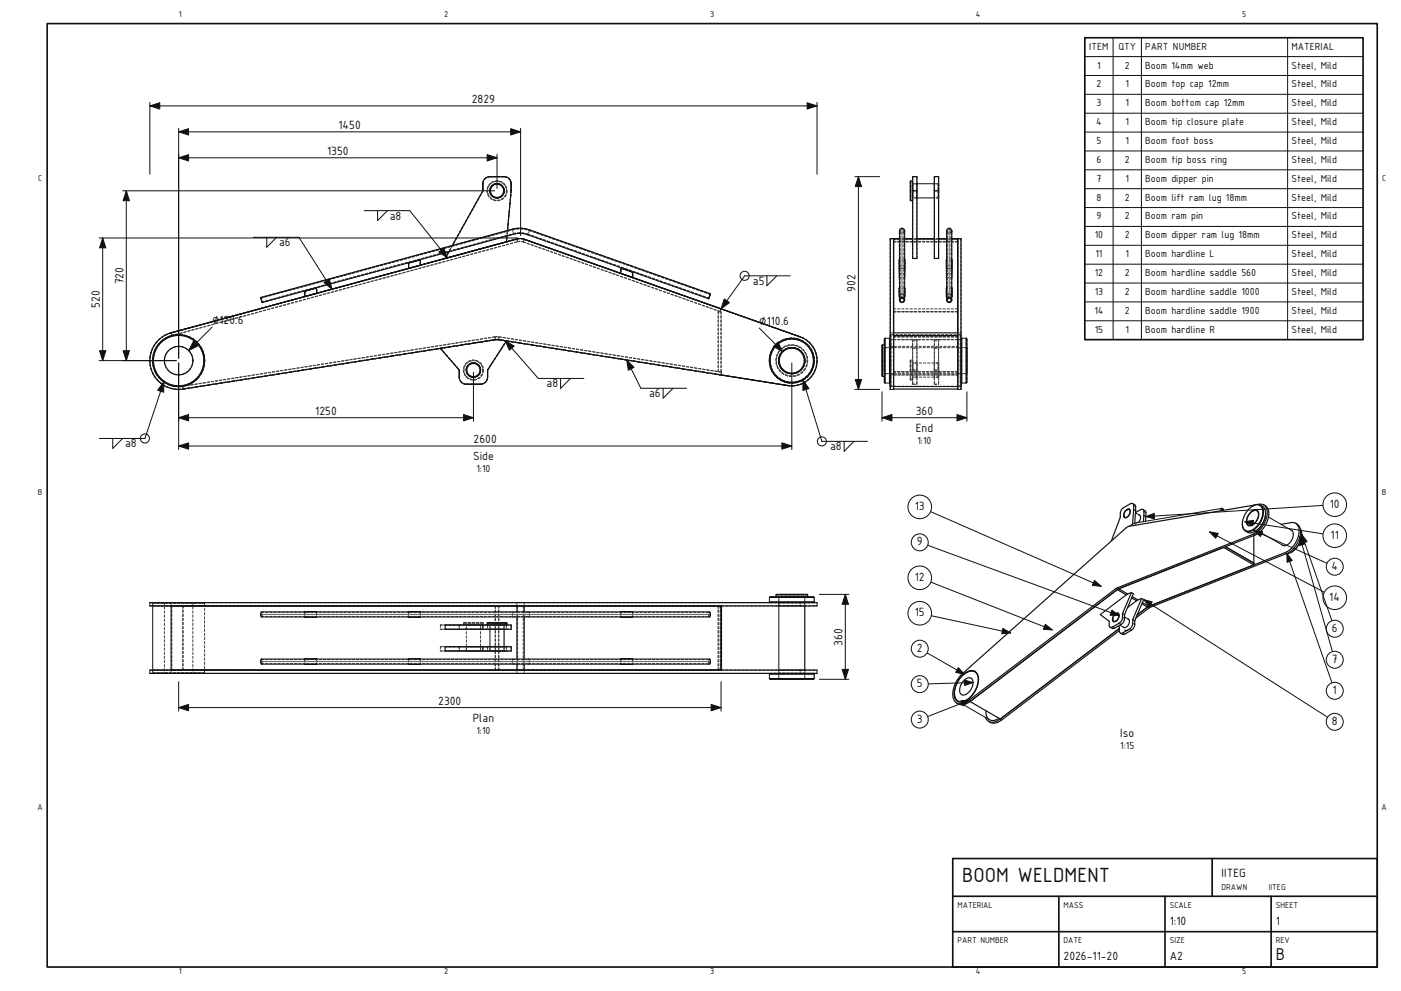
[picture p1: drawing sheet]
<svg xmlns="http://www.w3.org/2000/svg" width="594mm" height="420mm" viewBox="0 0 594 420" stroke-linecap="round" stroke-linejoin="round" font-family="sans-serif">
<path d="M20 10h564v400h-564zM404 364h180v46h-180zM404 380h180M449 380v30M494 380v30M514 364v16M539 380v30M404 395h180" fill="none" stroke="#101010" stroke-width=".7"/>
<g fill="none" stroke="#404040" stroke-width=".42" stroke-dasharray="1 .7">
<path d="M204.7 77.9v3M207.7 74.9a3 3 0 0 0-3 3M213.7 74.9h-6M216.7 77.9a3 3 0 0 0-3-3M386 76.9v4M386.2 76.7v4.2M387 74.9h1.8M387 77.9v-3M387 77.9v6M387 76.7v4.2M387 77.9v3M388.8 77.9v-3"/>
<path d="M388.8 77.9v6M388.8 77.9h-1.8M396.2 74.9h1.8M396.2 77.9v-3M396.2 77.9v6M397.8 77.9v3M397.8 77.9h-1.6M398 77.9v-3M398 77.9v6M398 78.1v2.8M398 77.9h-1.8M398 78.1l-.2-.2"/>
<path d="M204.7 80.9l-16 28.7M213.7 80.9a3 3 0 0 1-4.4 2.6 3 3 0 0 1-.2-5.1 3 3 0 0 1 4.6 2.3v.2M214.7 80.9a4 4 0 0 1-5.9 3.5 4 4 0 0 1-.2-6.9 4 4 0 0 1 6.1 3.1v.3M214.9 80.9a4.2 4.2 0 0 1-6.2 3.7 4.2 4.2 0 0 1-.2-7.2 4.2 4.2 0 0 1 6.4 3.2v.3M216.7 80.9v-3M217.3 97.2a12.1 12.1 0 0 1 7.2 .2M217.3 97.4a11.8 11.8 0 0 1 7.1 .3M217.8 99.1a10.1 10.1 0 0 1 6 .2M217.9 99.3a9.9 9.9 0 0 1 5.9 .2M223.8 99.5l76.7 27.2M223.8 99.3l76.8 27.1M224.4 97.7l76.8 27.1"/>
<path d="M224.5 97.4l76.7 27.2M381.4 98.5v-.3M381.4 98.5v27.1M381.6 98.2v-.3M381.6 98.5v-.6M381.6 98.5v27.1M382.5 97l-.6 .3-.3 .6M383.3 98.2v-.3M383.3 98.5v-.6M383.3 97.9l-.1 .5a.85 .85 0 0 1-1 .3 .85 .85 0 0 1-.6-.8M383.3 97.9l-.2-.7-.6-.2M383.3 98.5v27.1"/>
<path d="M383.6 98.1a1.1 1.1 0 0 1-1.1 .9 1.1 1.1 0 0 1-1.1-.9M383.6 98.5v-.6M383.6 98.5v27.1M386 80.9v4M386.2 80.9v4.2M387 80.9h1.8M387 80.9v-3M387 83.9v-3M387 80.9v4.2M387 85.1v-8.4M387 80.9v3M387 83.9v-6"/>
<path d="M388.8 80.9v-3M388.8 83.9v-3M388.8 83.9h-1.8M396.2 80.9h1.8M396.2 80.9v-3M396.2 83.9v-3M397.8 80.9v3M397.8 83.9v-6M397.8 83.9h-1.6M398 80.9v-3M398 83.9v-3M398 80.9v2.8"/>
<path d="M398 83.7v-5.6M398 83.9h-1.8M398 83.7l-.2 .2M401.4 98.5v-.3M401.4 98.5v27.1M401.6 98.2v-.3M401.6 98.5v-.6M401.6 98.5v27.1M402.5 97l-.6 .3-.3 .6M403.4 98.2v-.3M403.4 98.5v-.6M403.4 97.9l-.2 .5a.85 .85 0 0 1-1 .3 .85 .85 0 0 1-.6-.8"/>
<path d="M403.4 97.9l-.3-.7-.6-.2M403.4 98.5v27.1M403.6 98.1a1.1 1.1 0 0 1-1.1 .9 1.1 1.1 0 0 1-1.1-.9M403.6 98.5v-.6M403.6 98.5v27.1M173.2 111.8v2M173.2 113.8l5-1.4M173.5 111.4l-.3 .4M177.7 110.3l-4.2 1.1M178.2 110.7l-.5-.4M178.2 112.4v-1.7M188.7 109.6l26-7.1"/>
<path d="M191.8 104.1l-1.5 2.7M214.7 102.5l2-21.6M215 100.1l.2-2.4M219.2 101.3l-146.6 39.8M219.2 101.3l.3 1.2M219.2 101.3l1.7-.1 1.4 .2M219.5 102.5l-.3-1.2M219.5 102.5l2.4 .1M221.9 102.6l.4-1.2M221.9 102.6l83.4 29.5M222.3 101.4l-1.4-.2-1.7 .1M222.3 101.4l-.4 1.2"/>
<path d="M222.3 101.4l83.4 29.5M263.2 114.2v1.7M263.2 115.9l5 1.8M263.8 113.8l-.6 .4M268 115.3l-4.2-1.5M268.2 115.7l-.2-.4M268.2 117.7v-2M377.5 101.4v-.3M378.9 101.4v-.3M378.9 101.3v1.2M378.9 101.1v.3M378.9 102.5h27.2"/>
<path d="M378.9 102.5v-.2M378.9 102.3v.3M378.9 101.4v1.2M378.9 101.4v29.5M378.9 102.6h27.2M378.9 102.6v29.5M378.9 102.3h27.2M381.3 110.7v-.4M381.3 112.4h2.4M381.3 112.4v-1.7M381.3 113.8v-1.4M381.3 115.9h2.4"/>
<path d="M381.3 114.2v1.7M381.3 113.8h.1M381.3 113.8v.4M381.3 115.3v-1.5M381.3 115.7v-.4M381.3 117.7h2.4M381.3 117.7v-2M381.3 115.9v1.8M381.4 113.8h2.2M383.6 101.3h-2.2M383.6 101.1h-2.2M383.6 110.3h-2.2"/>
<path d="M383.7 110.7v-.4M383.7 112.4v-1.7M383.7 113.8v-1.4M383.7 114.2v1.7M383.7 113.8h.1M383.7 113.8v.4M383.7 115.3v-1.5M383.7 115.7v-.4M383.7 117.7v-2M383.7 115.9v1.8M383.7 113.8h-2.4M387 102.5h1.8"/>
<path d="M387 102.5v-21.6M387 109.6v-7.1M388.8 101.3h-1.8M388.8 102.5v-21.6M388.8 109.6v-7.1M388.8 101.1h-1.8M396.2 102.5h1.8M396.2 102.5v-21.6M396.2 109.6v-7.1M398 101.3h-1.8M398 102.5v-21.6M398 109.6v-7.1"/>
<path d="M398 101.1h-1.8M401.3 110.7v-.4M401.3 112.4h2.4M401.3 112.4v-1.7M401.3 113.8v-1.4M401.3 115.9h2.4M401.3 114.2v1.7M401.3 113.8h.1M401.3 113.8v.4M401.3 115.3v-1.5M401.3 115.7v-.4M401.3 117.7h2.4"/>
<path d="M401.3 117.7v-2M401.3 115.9v1.8M401.4 113.8h2.2M403.6 101.3h-2.2M403.6 101.1h-2.2M403.6 110.3h-2.2M403.7 110.7v-.4M403.7 112.4v-1.7M403.7 113.8v-1.4M403.7 114.2v1.7M403.7 113.8h.1M403.7 113.8v.4"/>
<path d="M403.7 115.3v-1.5M403.7 115.7v-.4M403.7 117.7v-2M403.7 115.9v1.8M403.7 113.8h-2.4M406.1 101.4v-.3M406.1 102.5v-1.2M406.1 101.1v.3M406.1 101.4h-27.2M406.1 102.5v-.2M406.1 102.3v.3M406.1 102.6v-1.2"/>
<path d="M406.1 101.4v29.5M406.1 102.6v29.5M407.5 101.4v-.3M110.6 126.1l.5 2.2M110.6 126.1l106.7-28.9M110.6 126.4l.5 1.6M110.6 126.4l106.7-29M111.1 128l-.5-1.6M111.1 128l106.7-28.9M111.1 128.3l-.5-2.2M111.1 128.3l106.8-29M129.2 123.7v2"/>
<path d="M129.2 125.7l5-1.3M129.5 123.4l-.3 .3M133.7 122.2l-4.2 1.2M134.2 122.6l-.5-.4M134.2 124.4v-1.8M300.5 126.7l.7-2.1M300.6 126.4l.6-1.6M301.2 124.8l-.6 1.6M301.2 124.6l-.7 2.1M304.5 132.2h1.2M304.5 132.2v25.3M305.3 132.1l.4-1.2"/>
<path d="M305.7 130.9l-83.4-29.5M305.7 130.9l-.4 1.2M305.7 132.2v25.3M378.9 130.9v1.2M378.9 132.1h27.2M378.9 132.2h27.2M381.3 122.6v-.4M381.3 124.4h2.4M381.3 124.4v-1.8M381.3 125.7v-1.3M381.4 125.6l.3-.7 .8-.3M381.4 125.7h2.2"/>
<path d="M381.6 125.6l.3-.5 .6-.3M381.6 127.2v-29M382.5 124.6l.8 .3 .3 .7M382.5 124.8l.6 .3 .2 .5M383.3 125.6l-.2 .6-.6 .2-.6-.2-.3-.6M383.3 127.2v-29M383.6 125.6l-.3 .8-.8 .3-.8-.3-.3-.8M383.6 122.2h-2.2M383.7 122.6v-.4M383.7 124.4v-1.8M383.7 125.7v-1.3M401.3 122.6v-.4"/>
<path d="M401.3 124.4h2.4M401.3 124.4v-1.8M401.3 125.7v-1.3M401.4 125.6l.3-.7 .8-.3M401.4 125.7h2.2M401.6 125.6l.3-.5 .6-.3M401.6 127.2v-29M402.5 124.6l.8 .3 .3 .7M402.5 124.8l.6 .3 .3 .5M403.4 125.6l-.3 .6-.6 .2-.6-.2-.3-.6M403.4 127.2v-29M403.6 125.6l-.3 .8-.8 .3-.8-.3-.3-.8"/>
<path d="M403.6 122.2h-2.2M403.7 122.6v-.4M403.7 124.4v-1.8M403.7 125.7v-1.3M406.1 130.9h-27.2M406.1 132.1v-1.2M406.1 132.2v25.3M72.6 141.1a12.2 12.2 0 0 0-8.8 14.4 12.2 12.2 0 0 0 13.9 9.5M72.6 141.1l146.6-39.8M72.6 141.1l.3 1.2M72.9 142.3l146.6-39.8M72.9 142.3l-.3-1.2"/>
<path d="M81.8 152.9a6 6 0 0 1-9 5.3 6 6 0 0 1-.2-10.4 6 6 0 0 1 9.2 4.8v.3M86.4 152.9a10.7 10.7 0 0 1-15.8 9.4 10.7 10.7 0 0 1-.7-18.4 10.7 10.7 0 0 1 16.5 8.2v.8M86.7 152.9a11 11 0 0 0-16.2-9.7 11 11 0 0 0-.7 18.9 11 11 0 0 0 16.9-8.4v-.8M86.7 152.9a11 11 0 0 1-16.2 9.7 11 11 0 0 1-.7-18.9 11 11 0 0 1 16.9 8.4v.8M186.7 147.7l8 9.2M194.7 159.9a3 3 0 0 0 3 3M194.7 156.9v3M203.7 156.9a3 3 0 0 1-4.4 2.6 3 3 0 0 1-.2-5.1 3 3 0 0 1 4.6 2.3v.2M204.7 156.9a4 4 0 0 1-5.9 3.5 4 4 0 0 1-.2-6.9 4 4 0 0 1 6.1 3.1v.3M204.9 156.9a4.2 4.2 0 0 1-6.2 3.7 4.2 4.2 0 0 1-.2-7.2 4.2 4.2 0 0 1 6.4 3.2v.3M206.7 156.9l8-12.4M206.7 159.9v-3"/>
<path d="M209.9 142.8l.2 1.2M209.9 142.8h1.7M210.1 144l-.2-1.2M210.1 144h1.3M210.1 144l-23.4 3.7M211.4 144h-1.3M211.4 144l122.7 19.5M211.4 144l94.3 15M211.4 144l.2-1.2M211.6 142.8l-.2 1.2M211.6 142.8l94.3 15M214.7 144.5l-3.3-.5"/>
<path d="M304.5 157.5h1.2M304.5 157.5v-25.3M305.7 159l.2-1.2M305.7 157.5v-25.3M305.9 157.8l-.2 1.2M339.3 142.8l-117-41.4M341.2 152.9a5.5 5.5 0 0 1-8.1 4.8 5.5 5.5 0 0 1-.3-9.5 5.5 5.5 0 0 1 8.4 4.4v.3M341.3 152.9a5.5 5.5 0 0 0-8.2-4.8 5.5 5.5 0 0 0-.3 9.5 5.5 5.5 0 0 0 8.5-4.4v-.3M341.3 152.9a5.5 5.5 0 0 1-8.2 4.8 5.5 5.5 0 0 1-.3-9.5 5.5 5.5 0 0 1 8.5 4.4v.3M342.2 152.9a6.5 6.5 0 0 1-9.5 5.7 6.5 6.5 0 0 1-.6-11.1 6.5 6.5 0 0 1 10.1 4.8v.6M344.9 152.9a9.2 9.2 0 0 1-13.5 8.1 9.2 9.2 0 0 1-.7-15.8 9.2 9.2 0 0 1 14.2 6.9v.8M345.2 152.9a9.5 9.5 0 0 1-14 8.4 9.5 9.5 0 0 1-.6-16.4 9.5 9.5 0 0 1 14.6 7.2v.8"/>
<path d="M374 152.9v6.5M374 146.4v6.5M374.2 152.9v6.7M374.2 146.2v6.7M375 152.9v5.5M375 158.4v-11M375 147.4v5.5M375 152.9v9.2M375 143.7v9.2M375 152.9v6.7M375 159.6v-13.4M375 146.2v6.7"/>
<path d="M375 158.4h2.5M375 147.4h2.5M375.3 152.9v9.5M375.3 143.4v9.5M377.2 152.9v9.5M377.2 143.4v9.5M377.5 144v-.1M377.5 143.9v.1M377.5 142.8v-41.4M377.5 144v19.5M377.5 152.9v-11M377.5 141.9v22"/>
<path d="M377.5 152.9v-5.5M377.5 147.4v11M377.5 158.4v-5.5M377.5 152.9v6M377.5 158.9v-12M377.5 146.9v6M377.5 152.9v10.7M377.5 142.2v10.7M377.5 152.9v5.5M377.5 158.4v-11M377.5 147.4v5.5M377.5 152.9v9.2"/>
<path d="M377.5 143.7v9.2M377.5 158.9h30M377.5 146.9h30M377.5 142.2l.3-.3M377.8 152.9v11M377.8 141.9v11M378.9 144v-.1M378.9 143.9v.1M378.9 142.8v-41.4M378.9 144v19.5M378.9 152.9v-11M378.9 141.9v22"/>
<path d="M378.9 152.9v-5.5M378.9 147.4v11M378.9 158.4v-5.5M378.9 142.3v-39.8M378.9 141.1v1.2M378.9 144v-1.2M378.9 142.8h27.2M378.9 142.8v-.1M378.9 142.7v.1M378.9 144v15M378.9 142.8v15M378.9 159v-1.2"/>
<path d="M378.9 157.8h27.2M378.9 157.5v-25.3M378.9 143.9h-1.4M378.9 141.9h-1.4M378.9 147.4h-1.4M378.9 158.4h-1.4M378.9 142.7h27.2M386 156.9v4M386 152.9v4M386 152.9l.2-.2M386.2 156.9v4.2M386.2 152.7v4.2"/>
<path d="M387 156.9h1.8M387 144.5h1.8M387 156.9v-12.4M387 159.9v-3M387 159.9v3M387 156.9v3M387 147.7h1.8M387 147.7v9.2M387 144v3.7M387 144v-.1M387 143.9v.1M387 144.5v-.5"/>
<path d="M387 156.9v-3M387 153.9v6M387 156.9v4.2M387 152.7v4.2M387 159.9v-6M387 153.9v3M387 152.7h-.8M388.8 156.9v-12.4M388.8 159.9v-3M388.8 159.9v3M388.8 156.9v3M388.8 147.7v9.2"/>
<path d="M388.8 144v3.7M388.8 144v-.1M388.8 143.9v.1M388.8 144.5v-.5M388.8 156.9v-3M388.8 153.9v6M388.8 143.9h-1.8M388.8 153.9h-1.8M388.8 159.9h-1.8M396.2 156.9h1.8M396.2 144.5h1.8M396.2 156.9v-12.4"/>
<path d="M396.2 159.9v-3M396.2 159.9v3M396.2 156.9v3M396.2 147.7h1.8M396.2 147.7v9.2M396.2 144v3.7M396.2 144v-.1M396.2 143.9v.1M396.2 144.5v-.5M396.2 156.9v-3M396.2 153.9v6M397.8 156.9v3"/>
<path d="M397.8 159.9v-6M397.8 153.9v3M397.8 153.9h-10.8M397.8 159.9h-10.8M398 156.9v-12.4M398 159.9v-3M398 159.9v3M398 156.9v3M398 147.7v9.2M398 144v3.7M398 144v-.1M398 143.9v.1"/>
<path d="M398 144.5v-.5M398 156.9v-3M398 153.9v6M398 156.9v2.8M398 159.7v-5.6M398 154.1v2.8M398 143.9h-1.8M398 153.9h-1.8M398 159.9h-1.8M398 154.1l-.2-.2M398 159.7l-.2 .2M406.1 144v-.1"/>
<path d="M406.1 143.9v.1M406.1 142.8v-41.4M406.1 144v19.5M406.1 152.9v-11M406.1 141.9v22M406.1 152.9v-5.5M406.1 147.4v11M406.1 158.4v-5.5M406.1 142.3v-39.8M406.1 142.3v-1.2M406.1 144h-27.2M406.1 142.8v1.2"/>
<path d="M406.1 142.8v-.1M406.1 142.7v.1M406.1 144v15M406.1 159h-27.2M406.1 142.8v15M406.1 157.8v1.2M406.1 157.5h-27.2M406.1 143.9h-27.2M407.2 152.9v11M407.2 141.9v11M407.2 141.9h-29.4M407.5 144v-.1"/>
<path d="M407.5 143.9v.1M407.5 142.8v-41.4M407.5 144v19.5M407.5 152.9v-11M407.5 141.9v22M407.5 152.9v-5.5M407.5 147.4v11M407.5 158.4v-5.5M407.5 152.9v6M407.5 158.9v-12M407.5 146.9v6M407.5 152.9v10.7"/>
<path d="M407.5 142.2v10.7M407.5 152.9v5.5M407.5 158.4v-11M407.5 147.4v5.5M407.5 152.9v9.2M407.5 143.7v9.2M407.5 143.9h-1.4M407.5 141.9h-1.4M407.5 147.4h-1.4M407.5 158.4h-1.4M407.5 142.2l-.3-.3M407.5 158.4h2.5"/>
<path d="M407.5 147.4h2.5M407.8 152.9v9.5M407.8 143.4v9.5M409.7 152.9v9.5M409.7 143.4v9.5M409.8 152.9v5.5M409.8 158.4v-11M409.8 147.4v5.5M409.8 147.4h-34.8M409.8 158.4h-34.8M410 152.9v5.5M410 158.4v-11"/>
<path d="M410 147.4v5.5M410 152.9v9.2M410 143.7v9.2M410 152.9v5.3M410 158.2v-10.6M410 147.6v5.3M410 147.6l-.2-.2M410 158.2l-.2 .2M77.5 163.8l132.4-21M77.5 163.8l.2 1.2M77.7 165l132.4-21M77.7 165l-.2-1.2"/>
<path d="M197.7 162.9h6M203.7 162.9a3 3 0 0 0 3-3M334.1 163.5a10.7 10.7 0 0 0 12-8 10.7 10.7 0 0 0-6.8-12.7M377.5 165v-21M377.5 165.1v-.1M377.5 163.5v.1M377.5 163.6v-20.8M377.5 163.9v-11M377.5 163.6v-21.4M377.5 162.1v-18.4M377.5 163.6l.3 .3M377.8 163.9v-22"/>
<path d="M378.9 165v-21M378.9 165.1v-.1M378.9 163.5v.1M378.9 163.6v-20.8M378.9 163.9v-11M378.9 163.8v-21M378.9 165v-1.2M378.9 163.8h27.2M378.9 163.6h-1.4M378.9 163.9h-1.4M378.9 163.9h-1.1M386 160.9v-8"/>
<path d="M386 160.9l.2 .2M386.2 161.1v-8.4M387 162.9h1.8M387 162.9v-3M387 161.1v-8.4M387 161.1h-.8M388.8 162.9v-3M396.2 162.9h1.8M396.2 162.9v-3M398 162.9v-3M406.1 165v-21M406.1 165.1v-.1"/>
<path d="M406.1 163.5v.1M406.1 163.6v-20.8M406.1 163.9v-11M406.1 163.8v-21M406.1 163.8v1.2M407.2 163.9v-22M407.2 163.9h-1.1M407.5 165v-21M407.5 165.1v-.1M407.5 163.5v.1M407.5 163.6v-20.8M407.5 163.9v-11"/>
<path d="M407.5 163.6v-21.4M407.5 162.1v-18.4M407.5 163.6h-1.4M407.5 163.9h-1.4M407.5 163.6l-.3 .3M63.6 255.5h14.1M63.6 256.9h14.1M64.7 255.5h22.1M64.7 256.9h22.1M64.7 255.8h22.1M64.7 256.9v-1.4M64.7 256.9v-1.1"/>
<path d="M65 255.5h21.4M65 255.5l-.3 .3M69.7 255.5h12.1M69.7 255.5v30M72.6 256.9h.3M72.9 256.9h146.6M72.9 256.9v27.2M77.5 256.9h132.4M77.5 256.9v27.2M77.7 255.5h132.4M77.7 256.9h132.4M77.7 256.9h-.2"/>
<path d="M81.8 255.5h-12.1M81.8 255.5v30M86.4 255.5h-21.4M86.8 255.5v1.4M86.8 255.5h-22.1M86.8 256.9h-22.1M86.8 255.8h-22.1M86.8 255.8l-.4-.3M110.9 259.6l-.3 .9M110.9 259.6h106.7M129.2 259.4v2.2M129.2 259.3v2.4"/>
<path d="M129.2 259.3h5M134.2 259.4v2.2M134.2 259.3v2.4M173.2 259.4v2.2M173.2 259.3v2.4M173.2 259.3h5M178.2 259.4v2.2M178.2 259.3v2.4M209.9 256.9v27.2M209.9 256.9h1.7M210.1 256.9h-.2M210.1 256.9h1.3"/>
<path d="M211.4 255.5h-1.3M211.4 256.9h-1.3M211.4 255.5h122.7M211.4 256.9h122.7M211.4 256.9h.2M211.4 256.9h94.3M211.6 256.9v27.2M211.6 256.9h94.3M217.6 259.6h6.5M219.2 256.9h.3M219.5 256.9v27.2M219.5 256.9h2.4"/>
<path d="M221.9 256.9v27.2M221.9 256.9h83.5M222.3 256.9h-.4M224.1 259.6h76.8M263.2 259.4v2.2M263.2 259.3v2.4M263.2 259.3h5M268.2 259.4v2.2M268.2 259.3v2.4M300.9 259.6l.3 .9M304.5 256.9h1.2M304.5 256.9v27.2"/>
<path d="M305.4 256.9v27.2M305.7 256.9h-.3M305.7 256.9h.2M305.7 256.9v27.2M326.5 255.5h18.4M329 253h13.4M330.2 255.5h11.1M330.2 256.9h11.1M330.2 253h11.1M330.2 256.9v-1.4M330.2 253v2.5M330.2 253h11"/>
<path d="M330.2 256.9v-3.9M334.1 255.5h12.3M334.1 256.9h12.3M341.2 253h-11M341.2 256.9v-3.9M341.3 255.5v1.4M341.3 255.5h-11.1M341.3 256.9h-11.1M341.3 253h-11.1M341.3 253v2.5M342.2 252h-13M342.4 252.2h-13.4"/>
<path d="M342.4 253h-13.4M344.9 253h-18.4M344.9 255.5h-18.4M345.2 253.3h-19M345.2 255.2h-19M110.6 260.5l.3 .8M110.9 261.6l.2-1.1-.2-1.1M110.9 261.3l.2-.8-.2-.9M110.9 279.6l-.3 .9M110.9 261.3h106.7M110.9 279.6h106.7M129.2 261.7h5"/>
<path d="M129.2 279.4v2.2M129.2 279.3v2.4M129.2 279.3h5M134.2 279.4v2.2M134.2 279.3v2.4M173.2 261.7h5M173.2 279.4v2.2M173.2 279.3v2.4M173.2 279.3h5M178.2 279.4v2.2M178.2 279.3v2.4M186.8 265v1.8"/>
<path d="M186.8 265h7.9M186.8 266.8h7.9M186.8 274.2v1.8M186.8 274.2h7.9M186.8 276h7.9M188.8 265h25.9M188.8 266.8h25.9M188.8 274.2h25.9M188.8 276h25.9M194.7 265v1.8M194.7 265h3M194.7 266.8h3"/>
<path d="M194.7 274.2v1.8M194.7 274.2h3M194.7 276h3M196.6 264.2h8.3M196.6 265h8.3M196.6 265v-.8M196.7 264h8M196.7 264l-.1 .2M197.7 265h6.1M197.7 266.8h6.1M197.7 274.2h6.1M197.7 276h6.1"/>
<path d="M197.7 266.8v-1.8M197.7 276v-1.8M197.7 265h6M197.7 266.8h6M197.7 274.2h6M197.7 276h6M197.7 275.8h6M197.7 275.8v-10.8M198 276h5.5M198 276l-.3-.2M203.5 276h-5.5M203.5 276l.2-.2"/>
<path d="M203.7 265h3.1M203.7 266.8h3.1M203.7 274.2h3.1M203.7 276h3.1M203.7 265h-6M203.7 275.8h-6M203.7 275.8v-10.8M203.8 265v1.8M203.8 265h-6.1M203.8 266.8h-6.1M203.8 274.2v1.8M203.8 274.2h-6.1"/>
<path d="M203.8 276h-6.1M204.7 264h-8M204.7 265v1.8M204.7 274.2v1.8M204.9 264.2h-8.3M204.9 264.2l-.2-.2M204.9 265h-8.3M204.9 265v-.8M206.5 265h8.4M206.8 265v1.8M206.8 265h7.9M206.8 266.8h7.9"/>
<path d="M206.8 274.2v1.8M206.8 274.2h7.9M206.8 276h7.9M207.7 265h6.1M207.7 266.8h6.1M207.7 274.2h6.1M207.7 276h6.1M207.7 266.8v-1.8M207.7 276v-1.8M207.8 265h5.9M207.8 275.8h5.9M207.8 275.8v-1.6"/>
<path d="M207.8 266.8v-1.8M207.9 276h5.6M207.9 276l-.1-.2M210.1 265h-23.3M210.1 266.8h-23.3M210.1 274.2h-23.3M210.1 276h-23.3M211.4 265h-1.3M211.4 266.8h-1.3M211.4 274.2h-1.3M211.4 276h-1.3M213.5 276h-5.6"/>
<path d="M213.5 276l.2-.2M213.7 265h-5.9M213.7 275.8h-5.9M213.7 275.8v-1.6M213.7 266.8v-1.8M213.8 265v1.8M213.8 265h-6.1M213.8 266.8h-6.1M213.8 274.2v1.8M213.8 274.2h-6.1M213.8 276h-6.1M214.7 265v1.8"/>
<path d="M214.7 265h-3.3M214.7 266.8h-3.3M214.7 274.2v1.8M214.7 274.2h-3.3M214.7 276h-3.3M214.7 265h2M214.7 266.8h2M214.7 274.2h2M214.7 276h2M214.7 264h-7.9M214.9 264.2h-8.4M214.9 265h-8.4"/>
<path d="M216.7 265v1.8M216.7 274.2v1.8M217.6 261.3h6.5M217.6 279.6h6.5M219.2 261.6v-2.2M222.3 261.6v-2.2M224.1 261.3h76.8M224.1 279.6h76.8M263.2 261.7h5M263.2 279.4v2.2M263.2 279.3v2.4M263.2 279.3h5"/>
<path d="M268.2 279.4v2.2M268.2 279.3v2.4M300.9 261.6l-.4-1.1 .4-1.1M300.9 261.3l-.3-.8 .3-.9M300.9 279.6l.3 .9M301.2 260.5l-.3 .8M63.6 284.1h14.1M63.6 285.5h14.1M64.7 284.1h22.1M64.7 285.5h22.1M64.7 285.2h22.1M64.7 285.5v-1.4"/>
<path d="M64.7 285.2v-1.1M65 285.5h21.4M65 285.5l-.3-.3M69.7 285.5h12.1M72.9 284.1h146.6M72.9 284.1h-.3M77.5 284.1h132.4M77.5 284.1h.2M77.7 284.1h132.4M77.7 285.5h132.4M77.7 284.1v-27.2M81.8 285.5h-12.1"/>
<path d="M86.4 285.5h-21.4M86.4 285.5l.4-.3M86.8 284.1v1.4M86.8 284.1h-22.1M86.8 285.5h-22.1M86.8 285.2h-22.1M86.8 285.2v-29.4M110.6 280.5l.3 .8M110.9 281.6l.2-1.1-.2-1.1M110.9 281.3l.2-.8-.2-.9M110.9 281.3h106.7M129.2 281.7h5"/>
<path d="M173.2 281.7h5M209.9 284.1h.2M209.9 284.1h1.7M210.1 284.1v-27.2M210.1 284.1h1.3M211.4 284.1h-1.3M211.4 285.5h-1.3M211.4 284.1h122.7M211.4 285.5h122.7M211.4 284.1v-27.2M211.4 284.1h94.3M211.6 284.1h-.2"/>
<path d="M211.6 284.1h94.3M217.6 281.3h6.5M219.2 281.6v-2.2M219.5 284.1h-.3M219.5 284.1h2.4M221.9 284.1h.4M221.9 284.1h83.5M222.3 281.6v-2.2M224.1 281.3h76.8M263.2 281.7h5M300.9 281.6l-.4-1.1 .4-1.1M300.9 281.3l-.3-.8 .3-.9"/>
<path d="M301.2 280.5l-.3 .8M304.5 284.1h1.2M304.5 284.1v-27.2M305.4 284.1h.3M305.7 284.1v-27.2M305.9 284.1h-.2M326.5 285.5h18.4M330.2 284.1h11.1M330.2 285.5h11.1M330.2 288h11.1M330.2 285.5v-1.4M330.2 285.5v2.5"/>
<path d="M330.2 287.8h11M330.2 287.8v-3.7M330.4 288h10.6M330.4 288l-.2-.2M334.1 284.1h12.3M334.1 285.5h12.3M341 288h-10.6M341 288l.2-.2M341.2 287.8h-11M341.2 287.8v-3.7M341.3 284.1v1.4M341.3 284.1h-11.1"/>
<path d="M341.3 285.5h-11.1M341.3 288h-11.1M341.3 285.5v2.5M344.9 285.5h-18.4M344.9 288h-18.4M345.2 285.8h-19M345.2 287.7h-19"/>
<circle cx="210.7" cy="80.9" r="3"/>
<circle cx="200.7" cy="156.9" r="3"/>
<circle cx="335.7" cy="152.9" r="6.7"/>
</g>
<g fill="none" stroke="#606060" stroke-width=".42">
<path d="M387 77.9h1.8M396.2 77.9h1.8M217.3 97.2l.6 2.1M224.5 97.4l-.7 2.1M382.5 97.2l.8 .3 .3 .7M382.5 97.2l-.8 .3-.3 .7M382.5 96.8v.4M382.5 97.2v28.9M402.5 97.2l.8 .3 .3 .7M402.5 97.2l-.8 .3-.3 .7M402.5 96.8v.4M402.5 97.2v28.9"/>
<path d="M377.5 101.3h1.4M381.3 111.8h.1M381.3 111.4h.1M381.3 110.3h.1M383.6 111.8h.1M383.6 111.4h.1M383.6 110.3h.1M401.3 111.8h.1M401.3 111.4h.1M401.3 110.3h.1M403.6 111.8h.1M403.6 111.4h.1"/>
<path d="M403.6 110.3h.1M406.1 101.3h1.4M381.3 123.7h.1M381.3 123.4h.1M381.3 122.2h.1M383.6 123.7h.1M383.6 123.4h.1M383.6 122.2h.1M401.3 123.7h.1M401.3 123.4h.1M401.3 122.2h.1M403.6 123.7h.1"/>
<path d="M403.6 123.4h.1M403.6 122.2h.1M377.5 141.1h1.4M406.1 141.1h1.4M480.7 214.4l.9 .5M485 216.9l.9 .5M518.4 215.7l-.4 .1M481.9 221.7l-.3 .3v.7M531.5 226.5l.7 .3M545 234.2l.7 .4M72.6 255.5v1.4M129.5 259.3v.1"/>
<path d="M133.7 259.3v.1M173.5 259.3v.1M177.7 259.3v.1M217.6 259.4l-.3 1.1M219.2 255.5v1.4M222.3 255.5v1.4M224.1 259.4l.4 1.1M263.8 259.3v.1M268 259.3v.1M339.3 255.5v1.4M473.1 249.6l.7 .4M473.7 249.3l.7 .3"/>
<path d="M486.6 257.4l.7 .4M487.2 257l.6 .4M110.6 260.5h106.7M129.5 261.6v.1M129.5 279.3v.1M133.7 261.6v.1M133.7 279.3v.1M173.5 261.6v.1M173.5 279.3v.1M177.7 261.6v.1M177.7 279.3v.1M207.8 265v1.8"/>
<path d="M207.8 274.2v1.8M213.7 265v1.8M213.7 274.2v1.8M217.3 260.5l.3 1.1M217.3 260.5h7.2M217.6 279.4l-.3 1.1M224.1 279.4l.4 1.1M224.5 260.5l-.4 1.1M224.5 260.5h76.7M263.8 261.6v.1M263.8 279.3v.1M268 261.6v.1"/>
<path d="M268 279.3v.1M471.8 265.8l.8 .5M474.6 264.2l.8 .5M476 261.8l.8 .4M476.1 268.3l.8 .5M478.9 266.7l.9 .5M480.3 264.3l.9 .5M72.6 284.1v1.4M110.6 280.5h106.7M129.5 281.6v.1M133.7 281.6v.1M173.5 281.6v.1"/>
<path d="M177.7 281.6v.1M217.3 280.5l.3 1.1M217.3 280.5h7.2M219.2 284.1v1.4M222.3 284.1v1.4M224.5 280.5l-.4 1.1M224.5 280.5h76.7M263.8 281.6v.1M268 281.6v.1M339.3 284.1v1.4M410.7 297.1l.6 .3M424.1 304.8l.7 .4"/>
</g>
<g fill="none" stroke="#101010" stroke-width=".42">
<path d="M387 76.7l-1 .2M388.8 77.9h7.4M381.4 97.9a1.1 1.1 0 0 1 1.1-1.1 1.1 1.1 0 0 1 1.1 1.1M381.4 97.9v29.3M381.4 97.9v.2M383.6 97.9v29.3M383.6 97.9v.2M386 84.9l1 .2M388.8 83.9h7.4M401.4 97.9a1.1 1.1 0 0 1 1.1-1.1 1.1 1.1 0 0 1 1.1 1.1M401.4 97.9v29.3M401.4 97.9v.2"/>
<path d="M403.6 97.9v29.3M403.6 97.9v.2M377.5 101.1h3.9M381.3 110.3h.1M383.6 101.1h3.4M383.6 110.3h.1M388.8 101.1h7.4M398 101.1h3.4M401.3 110.3h.1M403.6 101.1h3.9M403.6 110.3h.1M300.5 126.7l-76.7-27.2a9.9 9.9 0 0 0-5.9-.2l-106.8 29"/>
<path d="M381.3 122.2h.1M383.6 122.2h.1M401.3 122.2h.1M403.6 122.2h.1M374 159.4l1 .2M375 143.7l.3-.3h1.9l.3 .3M375 146.2l-1 .2M407.5 143.7l.3-.3h1.9l.3 .3M375 162.1l.3 .3h1.9l.3-.3M377.5 165.1h1.4M378.9 163.9h27.2M406.1 165.1h1.4"/>
<path d="M407.5 162.1l.3 .3h1.9l.3-.3M394.6 216.9l72.3 31.7M476.6 218.4v.1M477 219.5h.1M478 216.1h-.1M479 216h.1M480.3 213.5l.8 .5M481.5 217.4l1.9 1.1M484.6 216l.9 .5M518.1 215.5l-36.3 6.2-2.9 1.4M531.2 216.6v.1M531.3 214.5l-.1 .1"/>
<path d="M533.1 216.5h.1M534.5 214.2l.9 .5M535.9 214.1l.7 .4M537.9 219.2l9.9 5.8M526.8 222.1v.1M528.1 225.1l.9 .6M528.7 221v.1M529.4 222.8l.1 .1M532.3 225.3h-.1M534.2 225.6l10 5.7M547.6 234.1l-.1 .1M549.4 221.9l.6 .3"/>
<path d="M63.6 255.5v1.4M64.7 256.9v27.2M110.9 259.4h190M326.5 253l-.3 .3v1.9l.3 .3M329.2 252l-.2 1M330.2 256.9v27.2M346.4 255.5v1.4M110.9 261.6h190M110.9 279.4h190M206.8 264l-.3 1M207.8 266.8v7.4M470.8 265.9l.8 .5"/>
<path d="M471.8 262.5v.1M472.3 263.5v.1M473.3 260.2h-.1M474.3 260.1h.1M474.8 265l1.8 1.1M475.1 268.4l.8 .5M476.8 261.6l1.8 1M63.6 284.1v1.4M110.9 281.6h190M326.5 285.5l-.3 .3v1.9l.3 .3M346.4 284.1v1.4M404.7 293.9v.2"/>
<path d="M405.7 298.1l.7 .3M408.5 298.8l11.1 6.4M409.9 285.1l-.1 .1M419.2 305.8l.6 .4"/>
</g>
<g fill="none" stroke="#101010" stroke-width=".5">
<path d="M386 76.9v8M386.2 76.7v8.4M387 74.9h1.8v34.7h-1.8zM396.2 74.9h1.8v34.7h-1.8zM215.2 97.7l1.5-16.8v-3a3 3 0 0 0-3-3h-6a3 3 0 0 0-3 3v3l-12.9 23.2M387 80.9h1.8M396.2 80.9h1.8M178.2 112.4v-1.8l-.5-.3-4.3 1.2-.2 2.3M190.3 106.8l-1.6 2.8M215 100.1l-.3 2.4M263.2 115.9l.1-1.8 .4-.3 4.4 1.6 .1 2.3M377.5 101.1v64"/>
<path d="M378.9 101.1v.2M378.9 101.3v39.8M378.9 101.3h2.5M381.3 110.3l.1 3.5M381.3 110.3h.1M383.6 101.3h3.4M383.6 113.8h.1M383.7 110.3v3.5M383.7 110.3h.1M388.8 101.3h7.4M398 101.3h3.4M401.3 110.3v3.5"/>
<path d="M401.3 110.3h.1M401.3 113.8h.1M403.6 101.3h2.5M403.7 110.3l-.1 3.5M403.7 110.3h.1M406.1 101.1v.2M406.1 101.3v39.8M407.5 101.1v64M134.2 124.4v-1.9l-.5-.3-4.3 1.2-.2 2.3M300.5 126.7l.7-2.1-76.7-27.2a12.1 12.1 0 0 0-7.2-.2l-106.7 28.9 .5 2.2M381.3 122.2l.1 3.5M381.3 122.2h.1"/>
<path d="M383.6 125.7h.1M383.7 122.2v3.5M383.7 122.2h.1M401.3 122.2v3.5M401.3 122.2h.1M401.3 125.7h.1M403.7 122.2l-.1 3.5M403.7 122.2h.1M67.3 144.1l2.4-1.8 2.9-1.2 148-40 1.7 .3 117 41.4a10.7 10.7 0 0 1 6.8 12.7 10.7 10.7 0 0 1-12 8l-123.5-19.5-132.9 21a12.2 12.2 0 0 1-12.9-6.6 12.2 12.2 0 0 1 2.5-14.3zM214.7 144.5l-8 12.4v3a3 3 0 0 1-3 3h-6a3 3 0 0 1-3-3v-3l-8-9.2M374 146.4v13M374.2 146.2v13.4"/>
<path d="M375 143.7v18.4M375.3 143.4v19M377.2 143.4v19M378.9 141.1v24M378.9 141.1h27.2M378.9 142.3h27.2M406.1 141.1v24M407.8 143.4v19M409.7 143.4v19M410 143.7v18.4M378.9 165h27.2M476.6 218.5l.4 1"/>
<path d="M477.4 216.4l1.3-.5 .5 .3 .1 .8-.8 1.8-1.3 .7-.5-.3-.2-.8zM477.4 216.5l1.3-.5 .5 1.1-.7 1.6-1.2 .7-.6-.3-.1-.8zM479 216l-1.1 .1M480.7 216l-.1-2-.7-.6-3.5 1.9-.8 .7-.5 1.3v2l-3.8 10.1M480.7 216l.9 .5M480.7 216l-.5 6.3M481.1 214l.4 .7 .1 1.8M481.5 217.3l2.3-1.3 .7-.1 .5 .7v1.9M481.6 216.5l-.4 5.4M483.1 218.4l.4 .4 .1 .8-1 1.9M485 218.5l.9 .5M485 218.5l-.2 2.7"/>
<path d="M485.5 216.5l.4 .7v1.8M485.9 219l-.2 2M518.7 216.4l-.5-.7-.3 .8M518.8 216.4l-.2-.6-.5-.3-.3 .4v.6M529.7 215.7l2.2-1.5 1.9-.1 1.4 1.2 .3 2.3-.7 2.7-1.6 2.5-2 1.8-2.2 .6-1-.4-.7-.7-.5-2.5 .9-3zM530.3 217.2l1.4-.9h1.1l.8 .7 .1 1.4-.4 1.7-1 1.5-1.2 1-1.3 .3-.9-.6-.3-1.5 .5-2zM530.3 217.3l1.2-.8 1.1-.1 .8 .6 .2 1.3-.3 1.5-.9 1.5-1.2 1.2-1.2 .3-1.1-.6-.2-1.5 .5-1.8zM531.2 216.6v.1M531.3 214.5l1.3-.5 1.2-.1 1 .5 .6 .9 .3 2.8-1.2 3.3-2.3 2.8-2.6 1.2-1.1-.1-.9-.6-.6-1.1-.2-1.4M533.2 216.5l-.8-.2-1.2 .3M533.5 213.9l1.6-.1 1.3 .7 .8 1.4 .2 1.9-.5 2.2-1 2.3-1.5 2-1.7 1.5-59.3 23.6-63.1 47.9-1.7 .9-1.5 .2-1.4-.3-1-1-.7-2.3 .4-3 1.3-3.1 2-2.7 70.1-62.4 1-.5 53.2-9M535.4 214.7l.9 1.1 .4 1.8"/>
<path d="M536.6 214.5l.9 .9 .4 1.2-.3 3.6-1.8 3.7-2.8 2.6-58.6 23.1M536.7 217.6l-.4 2.3-.9 2.1-1.4 1.9-1.7 1.4M536.7 217.6l-.8 3.3-2 3.1-2.6 1.7-1.2 .3-1.1-.3M519.6 231.8l12.2 7-.1 .7-12.9-7.4M519.7 231.8l12 6.9M528.7 221.1l.2 1.2 .7 .6M531.7 238.7h-.1M531.7 227.1v11.6M543.2 222.3l5.4-.7 1.3 .7 .8 1.5v2.8l-.9 2.8-1.7 2.5-2.1 1.8-58.8 23.3M547.5 224.8l.6 .5 .3 1.1-.7 2.7-2 2-1 .3-.9-.3M550 222.2l1 1 .4 1.2-.3 3.6-1.8 3.6-2.8 2.6-58.7 23.3-6.2 4.5M551.4 224.2l.6 2.2"/>
<path d="M552 226.4l-.3 2.3-1 2.2-1.4 1.9-1.7 1.3M552 226.4l-.5 2.8-1.7 2.9-2.3 2.1-2.2 .6M63.6 255.5h282.8M63.6 256.9h9M72.6 256.9h146.6M72.6 256.9v27.2M110.9 259.4l-.3 1.1 .3 1.1M129.2 259.4h5M173.2 259.4h5M219.2 256.9h3.1M219.2 256.9v2.5M222.3 256.9h124.1"/>
<path d="M222.3 256.9v2.5M263.2 259.4h5M300.9 259.4l.3 1.1-.3 1.1M305.7 256.9v27.2M305.9 256.9v27.2M326.2 253.3h19M326.2 255.2h19M326.5 253h18.4l.3 .3M329 252.2h13.4M329.2 252l13.2 .2M341.2 256.9v27.2M342.4 252.2v.8"/>
<path d="M345.2 253.3v1.9M345.2 255.2l-.3 .3M473.8 250l-62.5 47.4M473.8 250l3.8 2.2M474.4 249.6l-.6 .4M474.4 249.6l3.8 2.2M477.6 252.2l-11 8.4 3.7 2.8 .1 2.1 .7 .5 4.1-2.4 .7-1.3 .1-2.2M478.2 251.8l-.6 .4M479.8 251.2l.8 .5-3.8 8.9M479.8 251.2l-3.8 8.9M479.8 251.2l-1.6 .6M479.9 253.5l2 1.2"/>
<path d="M480.1 252.9l2.4 1.4M481.9 254.7l-3.8 2.9M482.5 254.3l-.6 .4M484.1 253.7l.9 .5-3.8 8.9M484.1 253.7l-3.8 8.9M484.1 253.7l-1.6 .6M484.2 256l2.4 1.4M484.4 255.5l2.8 1.5M486.6 257.4l-4.4 3.3M487.2 257l-.6 .4M110.9 279.4l-.3 1.1 .3 1.1M129.2 261.6h5"/>
<path d="M129.2 279.4h5M173.2 261.6h5M173.2 279.4h5M204.7 265h12v1.8h-3M204.7 266.8h9M204.7 274.2h9M204.7 265v1.8M204.7 274.2v1.8M204.7 265h-15.9v1.8h15.9M204.7 274.2h-15.9v1.8h15.9M206.5 264.2h8.4M206.8 264l8.1 .2"/>
<path d="M213.7 274.2h3v1.8h-12M213.7 266.8v7.4M214.9 264.2v.8M219.2 261.6v17.8M222.3 261.6v17.8M263.2 261.6h5M263.2 279.4h5M300.9 279.4l.3 1.1-.3 1.1M471.8 262.6l.5 .9M471.8 262.6h.1M472.3 263.5v.1M472.7 260.5l1.3-.6 .5 .4 .1 .8-.8 1.8-1.3 .7-.6-.3-.2-.8z"/>
<path d="M472.7 260.6l1.3-.5 .5 1.1-.7 1.5-1.3 .8-.5-.4-.1-.7zM474.3 260.1l-1.1 .1M474.7 267.3l-50.1 38-2.6 1.3-2.2-.4M474.7 266.4l-50.6 38.4M476 260.1l.8 .5M476.8 260.6v2.2l-.8 1.4-3.5 2.2h-.9M478.4 267l-1.4 .2M478.4 262.4l.5 1-.4 1.5-1.1 1.1-1-.1M480.3 262.6v2.1l-.6 1.3-3.7 2.4-.7 .1-.5-.3-.1-2.3-.6-.4M480.3 262.6l.9 .5M481.2 263.1l-.1 2.2-.7 1.4-3.5 2.2h-1M63.6 284.1h9"/>
<path d="M63.6 285.5h282.8M72.6 284.1h146.6M129.2 281.6h5M173.2 281.6h5M219.2 284.1h3.1M219.2 281.6v2.5M222.3 284.1h124.1M222.3 281.6v2.5M263.2 281.6h5M326.2 285.8h19M326.2 287.7h19M344.9 285.5l.3 .3"/>
<path d="M345.2 287.7l-.3 .3h-18.4M345.2 285.8v1.9M404.7 294.1l.4 2 1.1 1.3M408 286.4l2.7-1.8 2.3-.1 .9 .5 .7 1 .3 2.7-.9 3.4-1.9 2.9-2.6 2.1-2.3 .6-1.2-.4-.9-.9-.4-1.4-.1-1.6 1-3.5zM408.1 286.5l2.5-1.7 2.3-.2 1.5 1.4 .4 2.5-.8 3.3-1.9 3-2.5 2.1-2.3 .6-1.1-.3-.9-.9-.5-1.2-.1-1.6 1-3.6zM408.8 288.5l1.4-1 1.3-.1 .8 .7 .3 1.5-.4 1.7-1.1 1.8-1.4 1.2-1.4 .4-1-.7-.4-1.7 .7-2.1zM411.3 297.4l-2.7 1.3-1.2 .1-1-.4M411.3 297.4l12.8 7.4M413.5 284.7l-1.7-.3-1.9 .7M417.8 304.1l1 1.4 1.4 .7 1.9-.2 2-1.2M418.1 301.3l.3 2.4 1.2 1.5 1.8 .3 2.2-1"/>
<circle cx="210.7" cy="80.9" r="3"/>
<circle cx="210.7" cy="80.9" r="2.8"/>
<circle cx="382.5" cy="127.2" r=".83"/>
<circle cx="382.5" cy="127.2" r="1.08"/>
<circle cx="402.5" cy="127.2" r=".83"/>
<circle cx="402.5" cy="127.2" r="1.08"/>
<circle cx="75.7" cy="152.9" r="6"/>
<circle cx="75.7" cy="152.9" r="10.7"/>
<circle cx="75.7" cy="152.9" r="11"/>
<circle cx="200.7" cy="156.9" r="3"/>
<circle cx="200.7" cy="156.9" r="2.8"/>
<circle cx="335.7" cy="152.9" r="5.3"/>
<circle cx="335.7" cy="152.9" r="9.2"/>
<circle cx="335.7" cy="152.9" r="5.5"/>
<circle cx="335.7" cy="152.9" r="9.5"/>
</g>
<path d="M464.1 246.1l2.8 2.5-3.7-.4z" fill="#101010" stroke="#101010" stroke-width=".42"/>
<circle cx="390" cy="214.9" r="5" fill="#fff" stroke="#101010" stroke-width=".42"/>
<path d="M393.4 231.2l81.1 29.8" fill="none" stroke="#101010" stroke-width=".42"/>
<path d="M471.5 258.7l3 2.3-3.8-.2z" fill="#101010" stroke="#101010" stroke-width=".42"/>
<circle cx="390" cy="229.9" r="3.6" fill="#fff" stroke="#101010" stroke-width=".42"/>
<path d="M394.7 246.8l51.5 20.3" fill="none" stroke="#101010" stroke-width=".42"/>
<path d="M443.3 264.7l2.9 2.4-3.8-.3z" fill="#101010" stroke="#101010" stroke-width=".42"/>
<circle cx="390" cy="245" r="5" fill="#fff" stroke="#101010" stroke-width=".42"/>
<path d="M394.9 261.1l33.6 7.2" fill="none" stroke="#101010" stroke-width=".42"/>
<path d="M425.3 266.4l3.2 1.9-3.7 .4z" fill="#101010" stroke="#101010" stroke-width=".42"/>
<circle cx="390" cy="260" r="5" fill="#fff" stroke="#101010" stroke-width=".42"/>
<path d="M393.1 276.8l15.8 9.1" fill="none" stroke="#101010" stroke-width=".42"/>
<path d="M406.4 283.1l2.5 2.8-3.7-.8z" fill="#101010" stroke="#101010" stroke-width=".42"/>
<circle cx="390" cy="275" r="3.6" fill="#fff" stroke="#101010" stroke-width=".42"/>
<path d="M412.6 289.4l-19 .6" fill="none" stroke="#101010" stroke-width=".42"/>
<path d="M409 288.3l3.6 1.1-3.6 1.2z" fill="#101010" stroke="#101010" stroke-width=".42"/>
<circle cx="390" cy="290.1" r="3.6" fill="#fff" stroke="#101010" stroke-width=".42"/>
<path d="M411.2 296.8l-17.8 7" fill="none" stroke="#101010" stroke-width=".42"/>
<path d="M407.5 297.1l3.7-.3-2.9 2.4z" fill="#101010" stroke="#101010" stroke-width=".42"/>
<circle cx="390" cy="305.1" r="3.6" fill="#fff" stroke="#101010" stroke-width=".42"/>
<path d="M561 214.3l-75.1 4.7" fill="none" stroke="#101010" stroke-width=".42"/>
<path d="M485.9 219l3.5-1.3 .2 2.3z" fill="#101010" stroke="#101010" stroke-width=".42"/>
<circle cx="566" cy="214" r="5" fill="#fff" stroke="#101010" stroke-width=".42"/>
<path d="M527.8 221.2l33.2 5.2" fill="none" stroke="#101010" stroke-width=".42"/>
<path d="M527.8 221.2l3.7-.6-.3 2.3z" fill="#101010" stroke="#101010" stroke-width=".42"/>
<circle cx="566" cy="227.1" r="5" fill="#fff" stroke="#101010" stroke-width=".42"/>
<path d="M531.7 224.9l31 13.9" fill="none" stroke="#101010" stroke-width=".42"/>
<path d="M531.7 224.9l3.7 .5-.9 2.1z" fill="#101010" stroke="#101010" stroke-width=".42"/>
<circle cx="566" cy="240.3" r="3.6" fill="#fff" stroke="#101010" stroke-width=".42"/>
<path d="M512.9 225.5l48.7 25.6" fill="none" stroke="#101010" stroke-width=".42"/>
<path d="M512.9 225.5l3.7 .6-1.1 2.1z" fill="#101010" stroke="#101010" stroke-width=".42"/>
<circle cx="566" cy="253.4" r="5" fill="#fff" stroke="#101010" stroke-width=".42"/>
<path d="M552 226.6l12.8 36.6" fill="none" stroke="#101010" stroke-width=".42"/>
<path d="M552 226.6l2.3 3-2.2 .8z" fill="#101010" stroke="#101010" stroke-width=".42"/>
<circle cx="566" cy="266.6" r="3.6" fill="#fff" stroke="#101010" stroke-width=".42"/>
<path d="M551.2 227.5l13.8 48.8" fill="none" stroke="#101010" stroke-width=".42"/>
<path d="M551.2 227.5l2.1 3.1-2.2 .7z" fill="#101010" stroke="#101010" stroke-width=".42"/>
<circle cx="566" cy="279.7" r="3.6" fill="#fff" stroke="#101010" stroke-width=".42"/>
<path d="M545.7 234.6l19.1 54.9" fill="none" stroke="#101010" stroke-width=".42"/>
<path d="M545.7 234.6l2.3 3-2.2 .8z" fill="#101010" stroke="#101010" stroke-width=".42"/>
<circle cx="566" cy="292.9" r="3.6" fill="#fff" stroke="#101010" stroke-width=".42"/>
<path d="M485 254.2l78 49.9" fill="none" stroke="#101010" stroke-width=".42"/>
<path d="M485 254.2l3.6 1-1.2 1.9z" fill="#101010" stroke="#101010" stroke-width=".42"/>
<circle cx="566" cy="306" r="3.6" fill="#fff" stroke="#101010" stroke-width=".42"/>
<g fill="none" stroke="#101010" stroke-width=".42">
<path d="M472 16v128M484 16v128M546 16v128M460 40h118M460 32h118M460 24h118M63.6 44.9h282.8M63.6 43.4v30.5M75.8 55.9h145M75.8 54.4v97.5M220.8 54.4v45.5M346.4 43.4v30.5"/>
<path d="M460 56h118M460 48h118M75.8 66.9h135M210.8 65.4v14.5M362.5 74.9h10.5M364 74.9v90.2M460 80h118M460 72h118M460 64h118M52.1 80.9h157.7M53.6 80.9v72M154.4 89.3h19.4l16 20"/>
<path d="M160.1 89.3v4.2l4.2-4.2M460 96h118M460 88h118M42.1 100.9h177.7M43.6 100.9v52M107.4 100.6h19.4l14 22M113.1 100.6v4.2l4.2-4.2M325.2 116.9v4.2l4.2-4.2M335.1 116.9h-19.3l-10 14M460 112h118M460 104h118M89.9 138.7l-9.9 9.9"/>
<path d="M321.9 139.1l9.9 9.9M460 136h118M460 128h118M460 120h118M42.1 152.9h32.7M75.8 153.9v36.7M200.8 157.9v20.7M214.3 144.4l14 16h19.3M265.8 152.6l6 12h19.3M335.8 153.9v36.7M69.4 161.9l-8 24h-19.3M75.8 177.1h125"/>
<path d="M237.7 160.4v4.2l4.2-4.2M281.2 164.6v4.2l4.2-4.2M340.5 161.1l8 26h19.3M362.5 165.1h10.5M374 177.1h36M374 166.1v12.5M410 166.1v12.5M47.8 185.9v4.2l4.2-4.2M75.8 189.1h260M357.9 187.1v4.2l4.2-4.2M347.4 252h12.5M358.5 252v36"/>
<path d="M75.8 289v12.5M75.8 300h230M305.8 289v12.5M347.4 288h12.5"/>
<circle cx="315.8" cy="116.9" r="1.93"/>
<circle cx="61.4" cy="185.9" r="1.93"/>
<circle cx="348.5" cy="187.1" r="1.93"/>
</g>
<g fill="#101010" stroke="#101010" stroke-width=".42">
<path d="M137.4 119.8l2.2-1.5 1.2 4.3z"/>
<path d="M265.8 152.6l3 3.2-2.4 1.2z"/>
<path d="M186.1 106.9l2.1-1.7 1.6 4.1z"/>
<path d="M214.3 144.4l3.7 2.3-2 1.8z"/>
<path d="M69.4 161.9v4.4l-2.6-.8z"/>
<path d="M340.5 161.1l2.5 3.6-2.5 .8z"/>
<path d="M307.1 126.7l2.2 1.6-3.5 2.6z"/>
<path d="M63.6 44.9l4.2-1.3v2.6z"/>
<path d="M342.2 43.6l4.2 1.3-4.2 1.3z"/>
<path d="M75.8 55.9l4.2-1.3v2.6z"/>
<path d="M216.6 54.6l4.2 1.3-4.2 1.3z"/>
<path d="M75.8 66.9l4.2-1.3v2.6z"/>
<path d="M206.6 65.6l4.2 1.3-4.2 1.3z"/>
<path d="M75.8 177.1l4.2-1.3v2.6z"/>
<path d="M196.6 175.8l4.2 1.3-4.2 1.3z"/>
<path d="M75.8 189.1l4.2-1.3v2.6z"/>
<path d="M331.6 187.8l4.2 1.3-4.2 1.3z"/>
<path d="M52.2 148.7h2.7l-1.3 4.2z"/>
<path d="M53.6 80.9l1.3 4.2h-2.7z"/>
<path d="M42.2 148.7h2.7l-1.3 4.2z"/>
<path d="M43.6 100.9l1.3 4.2h-2.7z"/>
<path d="M82 144.7l1.9 1.9-3.9 2z"/>
<path d="M327.9 147l1.9-1.9 2 3.9z"/>
<path d="M357.1 283.8h2.7l-1.3 4.2z"/>
<path d="M358.5 252l1.3 4.2h-2.7z"/>
<path d="M75.8 300l4.2-1.3v2.6z"/>
<path d="M301.6 298.7l4.2 1.3-4.2 1.3z"/>
<path d="M374 177.1l4.2-1.3v2.6z"/>
<path d="M405.8 175.8l4.2 1.3-4.2 1.3z"/>
<path d="M362.7 160.9h2.6l-1.3 4.2z"/>
<path d="M364 74.9l1.3 4.2h-2.6z"/>
</g>
<path d="M460 16h118v128h-118z" fill="none" stroke="#101010" stroke-width=".7"/>
<text font-size="9.3" fill="#101010" x="408" y="374">BOOM WELDMENT</text>
<text font-size="7.7" fill="#101010" x="541" y="407">B</text>
<g font-size="5.4" fill="#101010">
<text x="200.1" y="43.7">2829</text>
<text x="143.5" y="54.7">1450</text>
<text x="138.7" y="65.7">1350</text>
<text x="165.3" y="93.1">a8</text>
<text x="118.3" y="104.4">a6</text>
<text x="52.4" y="120.6" transform="rotate(-90 52.4 120.6)">720</text>
<text x="319.3" y="120.7">a5</text>
<text x="362.8" y="123.7" transform="rotate(-90 362.8 123.7)">902</text>
<text x="42.4" y="130.6" transform="rotate(-90 42.4 130.6)">520</text>
<text x="89.9" y="137.5">⌀120.6</text>
<text x="321.9" y="137.9">⌀110.6</text>
<text x="231.8" y="164.2">a8</text>
<text x="275.3" y="168.4">a6</text>
<text x="133.7" y="175.9">1250</text>
<text x="388.3" y="175.9">360</text>
<text x="388.3" y="183.1">End</text>
<text x="53" y="189.7">a8</text>
<text x="200.8" y="187.9">2600</text>
<text x="352" y="190.9">a8</text>
<text x="200.6" y="195.1">Side</text>
<text x="563.9" y="215.2">10</text>
<text x="387.9" y="216.2">13</text>
<text x="388.8" y="231.2">9</text>
<text x="564.2" y="228.4">11</text>
<text x="564.6" y="241.5">4</text>
<text x="387.9" y="246.2">12</text>
<text x="563.7" y="254.7">14</text>
<text x="387.9" y="261.3">15</text>
<text x="564.7" y="267.8">6</text>
<text x="357.3" y="273.7" transform="rotate(-90 357.3 273.7)">360</text>
<text x="388.8" y="276.3">2</text>
<text x="564.7" y="281">7</text>
<text x="388.8" y="291.3">5</text>
<text x="185.8" y="298.8">2300</text>
<text x="565.1" y="294.1">1</text>
<text x="200.4" y="306">Plan</text>
<text x="388.8" y="306.4">3</text>
<text x="564.7" y="307.3">8</text>
<text x="475" y="312.6">Iso</text>
<text x="518" y="372">IITEG</text>
<text x="496" y="392">1:10</text>
<text x="541" y="392">1</text>
<text x="451" y="407">2026-11-20</text>
<text x="496" y="407">A2</text>
</g>
<g font-size="4.7" fill="#101010">
<text x="461.9" y="21">ITEM</text>
<text x="474.2" y="21">QTY</text>
<text x="485.6" y="21">PART NUMBER</text>
<text x="547.6" y="21">MATERIAL</text>
<text x="465.2" y="29">1</text>
<text x="477" y="29">2</text>
<text x="485.6" y="29">Boom 14mm web</text>
<text x="547.6" y="29">Steel, Mild</text>
<text x="465" y="37">2</text>
<text x="477.2" y="37">1</text>
<text x="485.6" y="37">Boom top cap 12mm</text>
<text x="547.6" y="37">Steel, Mild</text>
<text x="465" y="45">3</text>
<text x="477.2" y="45">1</text>
<text x="485.6" y="45">Boom bottom cap 12mm</text>
<text x="547.6" y="45">Steel, Mild</text>
<text x="464.8" y="53">4</text>
<text x="477.2" y="53">1</text>
<text x="485.6" y="53">Boom tip closure plate</text>
<text x="547.6" y="53">Steel, Mild</text>
<text x="465" y="61">5</text>
<text x="477.2" y="61">1</text>
<text x="485.6" y="61">Boom foot boss</text>
<text x="547.6" y="61">Steel, Mild</text>
<text x="465" y="69">6</text>
<text x="477" y="69">2</text>
<text x="485.6" y="69">Boom tip boss ring</text>
<text x="547.6" y="69">Steel, Mild</text>
<text x="465" y="77">7</text>
<text x="477.2" y="77">1</text>
<text x="485.6" y="77">Boom dipper pin</text>
<text x="547.6" y="77">Steel, Mild</text>
<text x="465" y="85">8</text>
<text x="477" y="85">2</text>
<text x="485.6" y="85">Boom lift ram lug 18mm</text>
<text x="547.6" y="85">Steel, Mild</text>
<text x="465" y="93">9</text>
<text x="477" y="93">2</text>
<text x="485.6" y="93">Boom ram pin</text>
<text x="547.6" y="93">Steel, Mild</text>
<text x="464.2" y="101">10</text>
<text x="477" y="101">2</text>
<text x="485.6" y="101">Boom dipper ram lug 18mm</text>
<text x="547.6" y="101">Steel, Mild</text>
<text x="464.5" y="109">11</text>
<text x="477.2" y="109">1</text>
<text x="485.6" y="109">Boom hardline L</text>
<text x="547.6" y="109">Steel, Mild</text>
<text x="464.2" y="117">12</text>
<text x="477" y="117">2</text>
<text x="485.6" y="117">Boom hardline saddle 560</text>
<text x="547.6" y="117">Steel, Mild</text>
<text x="464.2" y="125">13</text>
<text x="477" y="125">2</text>
<text x="485.6" y="125">Boom hardline saddle 1000</text>
<text x="547.6" y="125">Steel, Mild</text>
<text x="464.1" y="133">14</text>
<text x="477" y="133">2</text>
<text x="485.6" y="133">Boom hardline saddle 1900</text>
<text x="547.6" y="133">Steel, Mild</text>
<text x="464.2" y="141">15</text>
<text x="477.2" y="141">1</text>
<text x="485.6" y="141">Boom hardline R</text>
<text x="547.6" y="141">Steel, Mild</text>
<text x="389" y="188.1">1:10</text>
<text x="202" y="200.1">1:10</text>
<text x="202" y="311">1:10</text>
<text x="475" y="317.6">1:15</text>
</g>
<g font-size="3.9" fill="#101010">
<text x="75.8" y="7">1</text>
<text x="188.3" y="7">2</text>
<text x="301.1" y="7">3</text>
<text x="413.8" y="7">4</text>
<text x="526.7" y="7">5</text>
<text x="16.1" y="76.7">C</text>
<text x="586.1" y="76.7">C</text>
<text x="16" y="210">B</text>
<text x="586" y="210">B</text>
<text x="15.9" y="343.3">A</text>
<text x="585.9" y="343.3">A</text>
<text x="518" y="377.5">DRAWN</text>
<text x="538" y="377.5">IITEG</text>
<text x="406" y="385">MATERIAL</text>
<text x="451" y="385">MASS</text>
<text x="496" y="385">SCALE</text>
<text x="541" y="385">SHEET</text>
<text x="406" y="400">PART NUMBER</text>
<text x="451" y="400">DATE</text>
<text x="496" y="400">SIZE</text>
<text x="541" y="400">REV</text>
<text x="75.8" y="413">1</text>
<text x="188.3" y="413">2</text>
<text x="301.1" y="413">3</text>
<text x="413.8" y="413">4</text>
<text x="526.7" y="413">5</text>
</g>
</svg>
